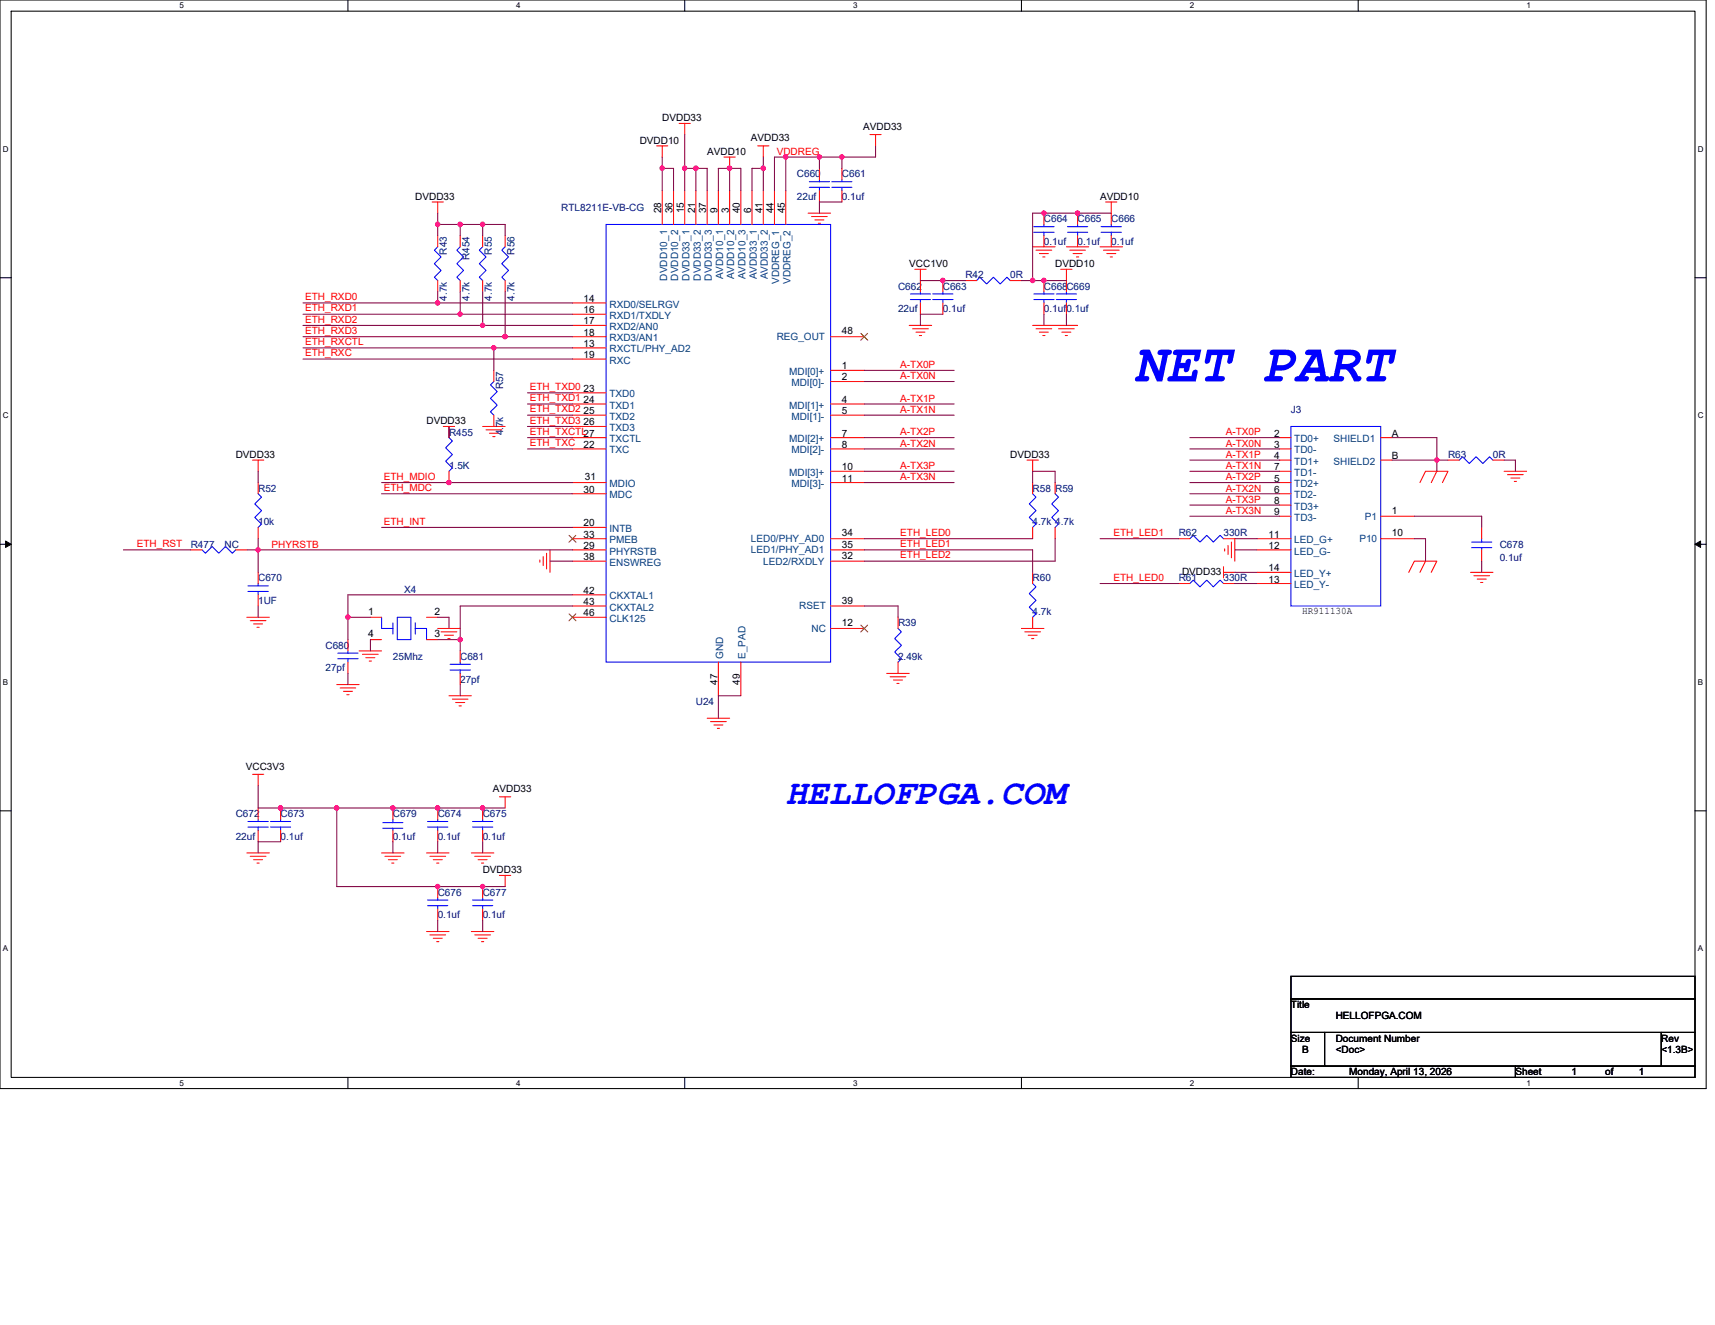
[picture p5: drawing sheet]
<svg xmlns="http://www.w3.org/2000/svg" width="279mm" height="216mm" viewBox="0 0 279 216" stroke-linecap="round" stroke-linejoin="round" font-family="sans-serif">
<path d="M0 0h278v177.4h-278zM1.8 1.8h274.3v173.8h-274.3z" fill="none" stroke="#000" stroke-width=".17"/>
<g fill="#fff">
<path d="M29.3 .2h.7v1.5h-.7z"/>
<path d="M29.3 175.7h.7v1.5h-.7z"/>
</g>
<path d="M56.7 0v1.8M56.7 175.6v1.8" fill="none" stroke="#000" stroke-width=".17"/>
<g fill="#fff">
<path d="M84.1 .2h.7v1.5h-.7z"/>
<path d="M84.1 175.7h.7v1.5h-.7z"/>
</g>
<path d="M111.5 0v1.8M111.5 175.6v1.8" fill="none" stroke="#000" stroke-width=".17"/>
<g fill="#fff">
<path d="M139 .2h.7v1.5h-.7z"/>
<path d="M139 175.7h.7v1.5h-.7z"/>
</g>
<path d="M166.4 0v1.8M166.4 175.6v1.8" fill="none" stroke="#000" stroke-width=".17"/>
<g fill="#fff">
<path d="M193.8 .2h.8v1.5h-.8z"/>
<path d="M193.8 175.7h.8v1.5h-.8z"/>
</g>
<path d="M221.3 0v1.8M221.3 175.6v1.8" fill="none" stroke="#000" stroke-width=".17"/>
<g fill="#fff">
<path d="M248.7 .2h.7v1.5h-.7z"/>
<path d="M248.7 175.7h.7v1.5h-.7z"/>
<path d="M.5 23.5h.9v1.5h-.9z"/>
<path d="M276.6 23.5h1v1.5h-1z"/>
<path d="M.5 67h.9v1.4h-.9z"/>
<path d="M276.6 67h1v1.4h-1z"/>
</g>
<path d="M0 45.3h1.8M276.1 45.3h1.9" fill="none" stroke="#000" stroke-width=".17"/>
<g fill="#fff">
<path d="M.5 110.4h.8v1.5h-.8z"/>
<path d="M276.6 110.4h.9v1.5h-.9z"/>
</g>
<path d="M0 88.7h1.8M276.1 88.7h1.9" fill="none" stroke="#000" stroke-width=".17"/>
<path d="M.9 88.2l.9 .5-.9 .5zM276.1 88.7l1-.5v1z" fill="#000" stroke="#000" stroke-width=".16"/>
<g fill="#fff">
<path d="M.5 153.8h.8v1.5h-.8z"/>
<path d="M276.6 153.8h.9v1.5h-.9z"/>
</g>
<path d="M0 132.1h1.8M276.1 132.1h1.9M210.3 159.1h65.8v3.7h-65.8zM210.3 162.8h65.8v5.4h-65.8zM210.3 168.2h5.5v5.5h-5.5zM210.3 173.7h36.6v1.9h-36.6zM215.8 168.2h54.9v5.5h-54.9zM246.9 173.7h29.2v1.9h-29.2zM270.7 168.2h5.4v5.5h-5.4z" fill="none" stroke="#000" stroke-width=".17"/>
<g fill="none" stroke="#f00" stroke-width=".17">
<path d="M70.4 32.9h1.8M71.3 32.9v1.8M71.3 38.4v1.8M75 38.4v1.8M78.6 38.4v1.8M82.3 38.4v1.8M107 23.8h1.8M107.9 23.8v1.8M107.9 31.1v5.5M109.7 31.1v5.5M110.6 20.1h1.9M111.5 20.1v1.8"/>
<path d="M111.5 31.1v5.5M113.4 31.1v5.5M115.2 31.1v5.5M117 31.1v5.5M117.9 25.6h1.9M118.9 25.6v1.8M118.9 31.1v5.5M120.7 31.1v5.5M122.5 31.1v5.5M123.4 23.8h1.9M124.4 23.8v1.8M124.4 31.1v5.5"/>
<path d="M126.2 31.1v5.5M128 31.1v5.5M131.7 34.7h3.6M132.2 35.3h2.6M132.8 35.8h1.4M133.3 36.4h.4M133.5 27.4v1.9M133.5 31.1v1.8M137.2 27.4v1.9M137.2 31.1v1.8M141.7 21.9h1.9M142.6 21.9v1.9"/>
<path d="M170.1 34.7v1.9M170.1 38.4v1.8M175.6 34.7v1.9M175.6 38.4v1.8M180.1 32.9h1.8M181 32.9v3.7M181 38.4v1.8M71.3 45.7v1.8M75 45.7v1.8M78.6 45.7v1.8M82.3 45.7v1.8M93.3 49.4h5.4"/>
<path d="M93.3 51.2h5.4M93.3 53h5.4M93.3 54.9h5.4M93.3 56.7h5.4M93.3 58.5h5.4M135.3 54.9h5.5M148.1 53h3.7M148.7 53.6h2.5M149 43.9h1.9M149.2 54.1h1.5M149.8 54.7h.3M149.9 49.4v1.8"/>
<path d="M149.9 43.9v3.6M153.6 45.7v1.8M153.6 49.4v1.8M157.3 45.7h1.8M164.6 45.7h1.8M168.2 40.2h3.7M168.2 53h7.4M168.8 40.8h2.5M168.8 53.6h2.5M169.3 41.3h1.5M169.3 54.1h1.5M169.9 41.9h.3"/>
<path d="M169.9 54.7h.3M170.1 45.7v1.8M170.1 49.4v1.8M172.4 53.6h2.6M172.8 43.9h1.8M173 54.1h1.5M173.5 54.7h.4M173.7 43.9v3.6M173.7 49.4v1.8M173.7 40.2h3.7M174.3 40.8h2.5M174.8 41.3h1.5"/>
<path d="M175.4 41.9h.3M179.2 40.2h3.7M179.8 40.8h2.5M180.3 41.3h1.5M180.9 41.9h.3M41.1 75h1.9M42.1 75v1.8M42.1 78.6v1.9M72.2 69.5h1.9M73.2 76.8v1.8M73.2 69.5v1.8zM78.6 69.5h3.7"/>
<path d="M79.2 70h2.5M79.7 70.6h1.5M80.3 71.1h.3M80.5 67.6v1.9M80.5 60.3v1.9M93.3 64h5.4M93.3 65.8h5.4M93.3 67.6h5.4M93.3 69.5h5.4M93.3 71.3h5.4M93.3 73.2h5.4M93.3 78.6h5.4"/>
<path d="M135.3 60.3h5.5M135.3 62.2h5.5M135.3 65.8h5.5M135.3 67.6h5.5M135.3 71.3h5.5M135.3 73.2h5.5M135.3 76.8h5.5M135.3 78.6h5.5M167.3 75h1.9M168.2 75v1.8M168.2 78.6v1.9M171.9 78.6v1.9"/>
<path d="M208.5 71.3h1.8M208.5 73.2h1.8M208.5 75h1.8M208.5 76.8h1.8M208.5 78.6h1.8M224.9 71.3h1.9M224.9 75h1.9M231.3 78.6l.9-1.8h3.7l-.9 1.8M234.1 76.8l-.9 1.8M235.9 75h1.8M243.2 75h1.8M245 76.8h3.7"/>
<path d="M245.6 77.3h2.6M246.1 77.9h1.5M246.7 78.4h.4M31.1 89.6h1.8M38.4 89.6h1.8M42.1 93.3v1.8M42.1 96.9v1.8M42.1 85.9v1.9M87.9 91.2v.4M88.5 90.7v1.5M89 90.1v2.6M89.6 89.6v3.7"/>
<path d="M93.3 80.5h5.4M93.3 85.9h5.4M93.3 87.8h5.4M93.3 89.6h5.4M93.3 91.4h5.4M93.3 96.9h5.4M93.3 98.7h5.4M135.3 87.8h5.5M135.3 89.6h5.5M135.3 91.4h5.5M135.3 98.7h5.5M168.2 85.9v1.9"/>
<path d="M168.2 93.3v1.8M171.9 85.9v1.9M192 95.1h1.8M192 87.8h1.8M199.3 87.8h1.9v3.6M199.3 93.3h1.9M199.3 92.4v1.8M199.3 95.1h1.9M199.5 89.4v.4M200.1 88.9v1.4M200.6 88.3v2.6M204.8 87.8h5.5"/>
<path d="M204.8 89.6h5.5M204.8 95.1h5.5M204.8 93.3h5.5M208.5 80.5h1.8M208.5 82.3h1.8M208.5 84.1h1.8M224.9 84.1h5.5M224.9 87.8h5.5M229.5 93.3l.9-1.9h3.7l-.9 1.9M232.2 91.4l-.9 1.9M239.6 93.3h3.6M240.1 93.8h2.6"/>
<path d="M240.7 94.4h1.4M241.2 94.9h.4M241.4 89.6v1.8M241.4 85.9v1.9M40.2 100.6h3.7M40.8 101.1h2.5M41.3 101.7h1.5M41.9 102.2h.3M54.9 111.5h3.6M55.4 112.1h2.6M55.9 112.6h1.5M56.5 113.2h.4"/>
<path d="M56.7 104.2v1.9M56.7 107.9v1.8M58.5 106.1h3.7M59.1 106.6h2.5M59.6 107.2h1.5M60.2 107.7h.3M60.3 100.6h1.9M60.3 104.2h1.9M69.5 100.6h1.8M69.5 104.2h1.8M71.3 102.4h3.7M71.9 103h2.5"/>
<path d="M72.4 103.5h1.5M73 104.1h.3M73.2 113.4h3.6M73.7 113.9h2.5M74.2 114.5h1.5M74.8 115h.4M75 106.1v1.8M75 109.7v1.8M93.3 100.6h5.4M115.2 117h3.7M115.8 117.6h2.5M116.3 118.1h1.5"/>
<path d="M116.9 118.7h.3M117 107.9v5.5M120.7 107.9v5.5M135.3 102.4h5.5M144.5 109.7h3.6M145 110.3h2.6M145.6 110.8h1.4M146.1 111.4h.4M146.3 100.6v1.8M146.3 107.9v1.8M166.4 102.4h3.7M167 103h2.5"/>
<path d="M167.5 103.5h1.5M168.1 104.1h.3M168.2 100.6v1.8M40.2 139h3.7M40.8 139.5h2.5M41.1 126.2h1.9M42.1 131.7v1.8M42.1 135.3v1.9M42.1 126.2v1.8M45.7 131.7v1.8M45.7 135.3v1.9M62.2 139h3.6"/>
<path d="M62.7 139.5h2.6M64 135.3v1.9M64 131.7v1.8M69.5 139h3.7M70 139.5h2.6M71.3 131.7v1.8M71.3 135.3v1.9M76.8 139h3.7M77.3 139.5h2.6M78.6 131.7v1.8M78.6 135.3v1.9M81.4 129.8h1.8"/>
<path d="M82.3 129.8v1.9M41.3 140.1h1.5M41.9 140.6h.3M63.3 140.1h1.4M63.8 140.6h.4M69.5 151.8h3.7M70 152.3h2.6M70.6 140.1h1.5M70.6 152.9h1.5M71.1 140.6h.4M71.1 153.4h.4M71.3 144.5v1.8"/>
<path d="M71.3 148.1v1.8M76.8 151.8h3.7M77.3 152.3h2.6M77.9 140.1h1.5M77.9 152.9h1.5M78.4 140.6h.4M78.4 153.4h.4M78.6 144.5v1.8M78.6 148.1v1.8M81.4 142.6h1.8M82.3 142.6v1.9"/>
</g>
<g fill="none" stroke="#00f" stroke-width=".17">
<path d="M98.7 36.6h36.6v71.3h-36.6zM131.8 30.5h3.3M131.8 29.6h3.3M133.5 29.3v.3M133.5 30.5v.6M135.5 30.5h3.3M135.5 29.6h3.3M137.2 29.3v.3M137.2 30.5v.6M168.4 37.8h3.3M168.4 36.9h3.3M170.1 36.6v.3"/>
<path d="M170.1 37.8v.6M173.9 37.8h3.3M173.9 36.9h3.3M175.6 36.6v.3M175.6 37.8v.6M179.4 37.8h3.3M179.4 36.9h3.3M181 36.6v.3M181 37.8v.6M71.3 40.2l-.5 .6 1.1 1.1-1.1 1.1 1.1 1.1-1.1 1.1 .5 .5M75 40.2l-.6 .6 1.1 1.1-1.1 1.1 1.1 1.1-1.1 1.1 .6 .5M78.6 40.2l-.5 .6 1.1 1.1-1.1 1.1 1.1 1.1-1.1 1.1 .5 .5"/>
<path d="M82.3 40.2l-.6 .6 1.1 1.1-1.1 1.1 1.1 1.1-1.1 1.1 .6 .5M148.3 48.8h3.3M148.3 47.9h3.3M149.9 47.5v.4M149.9 48.8v.6M152 48.8h3.3M152 47.9h3.3M153.6 47.5v.4M153.6 48.8v.6M159.1 45.7l.5-.5 1.1 1.1 1.1-1.1 1.1 1.1 1.1-1.1 .6 .5M168.4 48.8h3.3M168.4 47.9h3.3"/>
<path d="M170.1 47.5v.4M170.1 48.8v.6M172.1 48.8h3.3M172.1 47.9h3.3M173.7 47.5v.4M173.7 48.8v.6M73.2 71.3l.5 .6-1.1 1.1 1.1 1.1-1.1 1.1 1.1 1-.5 .6M80.5 62.2l-.6 .5 1.1 1.1-1.1 1.1 1.1 1.1-1.1 1.1 .6 .5M210.3 69.5h14.6v29.2h-14.6zM237.7 75l.6-.6 1.1 1.1 1.1-1.1 1.1 1.1 1.1-1.1 .5 .6M32.9 89.6l.6 .5 1.1-1.1 1 1.1 1.1-1.1 1.1 1.1 .6-.5M40.4 96.4h3.3"/>
<path d="M40.4 95.5h3.3M42.1 95.1v.4M42.1 96.4v.5M42.1 80.5l.5 .5-1.1 1.1 1.1 1.1-1.1 1.1 1.1 1.1-.5 .5M168.2 80.5l.6 .5-1.1 1.1 1.1 1.1-1.1 1.1 1.1 1.1-.6 .5M168.2 95.1l.6 .5-1.1 1.1 1.1 1.1-1.1 1.1 1.1 1.1-.6 .6M171.9 80.5l.5 .5-1.1 1.1 1.1 1.1-1.1 1.1 1.1 1.1-.5 .5M193.8 95.1l.6-.6 1.1 1.1 1.1-1.1 1.1 1.1 1.1-1.1 .5 .6M193.8 87.8l.6-.6 1.1 1.1 1.1-1.1 1.1 1.1 1.1-1.1 .5 .6M239.8 88.3h3.2M239.8 89.2h3.2M241.4 89.2v.4"/>
<path d="M241.4 87.8v.5M55 107.3h3.3M55 106.4h3.3M56.7 106.1v.3M56.7 107.3v.6M62.2 100.6v1.8h1.8M64 101.5v1.8M64.7 100.6h2.2v3.6h-2.2zM67.6 101.5v1.8M67.6 102.4h1.9v1.8M73.3 109.2h3.3M73.3 108.2h3.3"/>
<path d="M75 107.9v.3M75 109.2v.5M146.3 102.4l.6 .6-1.1 1.1 1.1 1.1-1.1 1 1.1 1.1-.6 .6M40.4 134.8h3.3M40.4 133.9h3.3M42.1 133.5v.4M42.1 134.8v.5M44.1 134.8h3.2M44.1 133.9h3.2M45.7 133.5v.4M45.7 134.8v.5M62.4 134h3.2"/>
<path d="M62.4 135h3.2M64 135v.3M64 133.5v.5M69.7 134.8h3.3M69.7 133.9h3.3M71.3 133.5v.4M71.3 134.8v.5M77 134.8h3.3M77 133.9h3.3M78.6 133.5v.4M78.6 134.8v.5M69.7 147.6h3.3"/>
<path d="M69.7 146.7h3.3M71.3 146.3v.4M71.3 147.6v.5M77 147.6h3.3M77 146.7h3.3M78.6 146.3v.4M78.6 147.6v.5"/>
</g>
<path d="M140.3 54.3l1.1 1.1M141.4 54.3l-1.2 1.1M92.7 87.2l1.1 1.1M93.8 87.2l-1.1 1.1M92.7 100l1.1 1.2M93.8 100l-1.1 1.2M140.3 101.9l1.1 1.1M141.4 101.9l-1.2 1.1" fill="none" stroke="#804000" stroke-width=".16"/>
<g fill="none" stroke="#800040" stroke-width=".17">
<path d="M71.3 36.6v1.8M71.3 36.6h3.7M71.3 34.7v1.9M75 36.6v1.8M75 36.6h3.6M78.6 36.6v1.8M78.6 36.6h3.7v1.8M107.9 25.6v1.8M107.9 27.4v3.7M107.9 27.4h1.8v3.7M111.5 21.9v5.5M111.5 27.4v3.7"/>
<path d="M111.5 27.4h1.9M113.4 27.4v3.7M113.4 27.4h1.8v3.7M118.9 27.4h-1.9v3.7M118.9 27.4v3.7M118.9 27.4h1.8v3.7M124.4 25.6v1.8M124.4 27.4h-1.9v3.7M124.4 27.4v3.7M128 25.6h-1.8v5.5M128 25.6v5.5M128 25.6h5.5"/>
<path d="M133.5 25.6v1.8M133.5 25.6h3.7M137.2 25.6v1.8M137.2 32.9h-3.7v1.8M142.6 23.8v1.8h-5.4M181 34.7h-12.8v11M49.4 56.7h31.1M49.4 54.9h32.9M49.4 58.5h43.9M49.4 53h29.2M49.4 51.2h25.6M49.4 49.4h21.9"/>
<path d="M71.3 49.4h22M71.3 47.5v1.9M75 51.2h18.3M75 47.5v3.7M78.6 53h14.7M78.6 47.5v5.5M80.5 56.7h12.8M80.5 56.7v3.6M82.3 54.9h11M82.3 47.5v7.4M149.9 45.7h7.4M153.6 51.2h-3.7v1.8"/>
<path d="M166.4 45.7h1.8M168.2 45.7h5.5M170.1 51.2v1.8M173.7 51.2v1.8M42.1 76.8v1.8M62.2 78.6h31.1M73.2 69.5v1.8M85.9 64h7.4M85.9 65.8h7.4M85.9 67.6h7.4M85.9 69.5h7.4M85.9 71.3h7.4"/>
<path d="M85.9 73.2h7.4M140.8 78.6h14.6M140.8 60.3h14.6M140.8 62.2h14.6M140.8 65.8h14.6M140.8 67.6h14.6M140.8 71.3h14.6M140.8 73.2h14.6M140.8 76.8h14.6M168.2 78.6v-1.8h3.7v1.8M193.8 71.3h14.7M193.8 73.2h14.7"/>
<path d="M193.8 75h14.7M193.8 76.8h14.7M193.8 78.6h14.7M226.8 71.3h7.3v3.7M226.8 75h7.3M234.1 75h1.8M234.1 75v1.8M245 75h1.9v1.8M20.1 89.6h11M40.2 89.6h1.9M42.1 89.6h51.2M42.1 98.7v1.9"/>
<path d="M42.1 87.8v1.8M42.1 89.6v3.7M62.2 80.5h31.1M62.2 85.9h31.1M89.6 91.4h3.7M93.3 96.9h-36.6v3.7M93.3 98.7h-18.3v5.5M140.8 98.7h5.5v1.9M140.8 87.8h27.4M140.8 89.6h27.4v3.7M171.9 87.8v3.6h-31.1M179.2 87.8h12.8"/>
<path d="M179.2 95.1h12.8M193.8 80.5h14.7M193.8 82.3h14.7M193.8 84.1h14.7M201.2 87.8h3.6M201.2 89.6h3.6M201.2 93.3h3.6M201.2 95.1h3.6M230.4 84.1h11v1.8M230.4 87.8h1.8v3.6M241.4 91.4v1.9M56.7 109.7v1.8"/>
<path d="M56.7 100.6v3.6M56.7 100.6h3.6M60.3 104.2v1.9M71.3 104.2h3.7M71.3 100.6h1.9v1.8M75 104.2v1.9M75 111.5v1.9M120.7 113.4h-3.7v3.6M42.1 128v3.7h12.8M45.7 137.2h-3.6v1.8M54.9 131.7h27.4M54.9 131.7v12.8h27.4"/>
<path d="M64 137.2v1.8M71.3 137.2v1.8M78.6 137.2v1.8M71.3 149.9v1.9M78.6 149.9v1.9"/>
</g>
<g fill="#f0f" stroke="#f0f" stroke-width=".17">
<circle cx="111.5" cy="27.4" r=".36"/>
<circle cx="107.9" cy="27.4" r=".36"/>
<circle cx="128" cy="25.6" r=".36"/>
<circle cx="133.5" cy="25.6" r=".35"/>
<circle cx="137.1" cy="25.6" r=".36"/>
<circle cx="113.4" cy="27.4" r=".36"/>
<circle cx="118.8" cy="27.4" r=".36"/>
<circle cx="124.3" cy="27.4" r=".36"/>
<circle cx="168.2" cy="45.7" r=".36"/>
<circle cx="175.5" cy="34.7" r=".35"/>
<circle cx="170.1" cy="34.7" r=".35"/>
<circle cx="71.3" cy="36.6" r=".36"/>
<circle cx="78.6" cy="36.6" r=".36"/>
<circle cx="75" cy="36.6" r=".36"/>
<circle cx="153.6" cy="45.7" r=".36"/>
<circle cx="170.1" cy="45.7" r=".36"/>
<circle cx="71.3" cy="49.4" r=".36"/>
<circle cx="75" cy="51.2" r=".35"/>
<circle cx="78.6" cy="53" r=".35"/>
<circle cx="82.3" cy="54.8" r=".36"/>
<circle cx="80.4" cy="56.7" r=".35"/>
<circle cx="234.1" cy="75" r=".35"/>
<circle cx="73.1" cy="78.6" r=".36"/>
<circle cx="42" cy="89.6" r=".35"/>
<circle cx="75" cy="104.2" r=".36"/>
<circle cx="56.7" cy="100.6" r=".36"/>
<circle cx="45.7" cy="131.7" r=".36"/>
<circle cx="54.8" cy="131.7" r=".36"/>
<circle cx="71.3" cy="131.7" r=".36"/>
<circle cx="64" cy="131.7" r=".36"/>
<circle cx="78.6" cy="131.7" r=".36"/>
<circle cx="71.3" cy="144.4" r=".35"/>
<circle cx="78.6" cy="144.4" r=".35"/>
</g>
<text font-size="8.8" fill="#00f" x="184.7" y="62.2">NET PART</text>
<text font-size="5.8" fill="#00f" x="128" y="131">HELLOFPGA.COM</text>
<g font-size="1.7">
<text x="60" y="100.2">1</text>
<text x="70.8" y="100.2">2</text>
<text x="60" y="103.8">4</text>
<text x="70.8" y="103.8">3</text>
</g>
<g font-size="1.6">
<text x="104.2" y="23.4">DVDD10</text>
<text x="107.9" y="19.8">DVDD33</text>
<text x="122.3" y="23.1">AVDD33</text>
<text x="140.6" y="21.2">AVDD33</text>
<text x="115.2" y="25.3">AVDD10</text>
<text x="67.6" y="32.6">DVDD33</text>
<text x="107.7" y="34.7" transform="rotate(-90 107.7 34.7)">28</text>
<text x="109.6" y="34.7" transform="rotate(-90 109.6 34.7)">36</text>
<text x="111.4" y="34.7" transform="rotate(-90 111.4 34.7)">15</text>
<text x="113.2" y="34.7" transform="rotate(-90 113.2 34.7)">21</text>
<text x="115.1" y="34.7" transform="rotate(-90 115.1 34.7)">37</text>
<text x="116.9" y="34.7" transform="rotate(-90 116.9 34.7)">9</text>
<text x="118.7" y="34.7" transform="rotate(-90 118.7 34.7)">3</text>
<text x="120.5" y="34.7" transform="rotate(-90 120.5 34.7)">40</text>
<text x="122.4" y="34.7" transform="rotate(-90 122.4 34.7)">6</text>
<text x="124.2" y="34.7" transform="rotate(-90 124.2 34.7)">41</text>
<text x="126" y="34.7" transform="rotate(-90 126 34.7)">44</text>
<text x="127.9" y="34.7" transform="rotate(-90 127.9 34.7)">45</text>
<text x="179.2" y="32.6">AVDD10</text>
<text x="148.1" y="43.5">VCC1V0</text>
<text x="171.9" y="43.5">DVDD10</text>
<text x="95.1" y="49.2">14</text>
<text x="95.1" y="51">16</text>
<text x="95.1" y="52.9">17</text>
<text x="95.1" y="54.7">18</text>
<text x="95.1" y="56.5">13</text>
<text x="95.1" y="58.4">19</text>
<text x="137.2" y="54.5">48</text>
<text x="95.1" y="63.8">23</text>
<text x="95.1" y="65.7">24</text>
<text x="137.2" y="62">2</text>
<text x="137.2" y="60.2">1</text>
<text x="137.2" y="65.7">4</text>
<text x="69.5" y="69.1">DVDD33</text>
<text x="95.1" y="67.5">25</text>
<text x="95.1" y="69.3">26</text>
<text x="137.2" y="67.5">5</text>
<text x="137.2" y="71.1">7</text>
<text x="207.6" y="71.1">2</text>
<text x="226.8" y="71.1">A</text>
<text x="38.4" y="74.6">DVDD33</text>
<text x="95.1" y="73">22</text>
<text x="137.2" y="73">8</text>
<text x="137.2" y="76.6">10</text>
<text x="164.6" y="74.6">DVDD33</text>
<text x="207.6" y="73">3</text>
<text x="207.6" y="74.8">4</text>
<text x="207.6" y="76.6">7</text>
<text x="226.8" y="74.8">B</text>
<text x="95.1" y="80.3">30</text>
<text x="95.3" y="78.3">31</text>
<text x="137.2" y="78.5">11</text>
<text x="207.6" y="80.3">6</text>
<text x="207.6" y="82.1">8</text>
<text x="207.6" y="83.9">9</text>
<text x="207.6" y="78.5">5</text>
<text x="226.8" y="83.8">1</text>
<text x="95.1" y="85.8">20</text>
<text x="95.1" y="87.6">33</text>
<text x="95.1" y="89.4">29</text>
<text x="137.2" y="87.4">34</text>
<text x="137.2" y="89.3">35</text>
<text x="206.7" y="87.6">11</text>
<text x="206.7" y="89.4">12</text>
<text x="226.8" y="87.4">10</text>
<text x="95.1" y="91.3">38</text>
<text x="137.2" y="91.1">32</text>
<text x="192.6" y="93.6">DVDD33</text>
<text x="206.7" y="94.9">13</text>
<text x="206.7" y="93.1">14</text>
<text x="95.1" y="96.8">42</text>
<text x="95.1" y="98.6">43</text>
<text x="95.1" y="100.4">46</text>
<text x="137.2" y="98.4">39</text>
<text x="212.1" y="100">HR911130A</text>
<text x="137.2" y="102.1">12</text>
<text x="116.9" y="111.5" transform="rotate(-90 116.9 111.5)">47</text>
<text x="120.5" y="111.5" transform="rotate(-90 120.5 111.5)">49</text>
<text x="40" y="125.5">VCC3V3</text>
<text x="80.3" y="129.1">AVDD33</text>
<text x="78.6" y="142.3">DVDD33</text>
<text x="210.3" y="164.2">Title</text>
<text x="217.6" y="166.1">HELLOFPGA.COM</text>
<text x="210.3" y="169.7">Size</text>
<text x="212.1" y="171.6">B</text>
<text x="217.6" y="169.7">Document Number</text>
<text x="217.6" y="171.6">&lt;Doc&gt;</text>
<text x="270.7" y="169.7">Rev</text>
<text x="270.7" y="171.6">&lt;1.3B&gt;</text>
<text x="210.3" y="175.2">Date:</text>
<text x="219.8" y="175.2">Monday, April 13, 2026</text>
<text x="246.9" y="175.2">Sheet</text>
<text x="256" y="175.2">1</text>
<text x="261.5" y="175.2">of</text>
<text x="267" y="175.2">1</text>
</g>
<g font-size="1.6" fill="#f00">
<text x="126.5" y="25.2">VDDREG</text>
<text x="49.7" y="48.9">ETH_RXD0</text>
<text x="49.7" y="50.7">ETH_RXD1</text>
<text x="49.7" y="52.6">ETH_RXD2</text>
<text x="49.7" y="54.4">ETH_RXD3</text>
<text x="49.7" y="56.2">ETH_RXCTL</text>
<text x="49.7" y="58">ETH_RXC</text>
<text x="146.7" y="60">A-TX0P</text>
<text x="86.3" y="63.5">ETH_TXD0</text>
<text x="86.3" y="65.4">ETH_TXD1</text>
<text x="146.7" y="61.8">A-TX0N</text>
<text x="146.7" y="65.5">A-TX1P</text>
<text x="86.3" y="67.2">ETH_TXD2</text>
<text x="86.3" y="69">ETH_TXD3</text>
<text x="86.3" y="70.8">ETH_TXCTL27</text>
<text x="146.7" y="67.3">A-TX1N</text>
<text x="146.7" y="71">A-TX2P</text>
<text x="199.7" y="71">A-TX0P</text>
<text x="86.3" y="72.7">ETH_TXC</text>
<text x="146.7" y="72.8">A-TX2N</text>
<text x="146.7" y="76.4">A-TX3P</text>
<text x="199.7" y="72.8">A-TX0N</text>
<text x="199.7" y="74.6">A-TX1P</text>
<text x="199.7" y="76.4">A-TX1N</text>
<text x="62.5" y="78.2">ETH_MDIO</text>
<text x="62.5" y="80">ETH_MDC</text>
<text x="146.7" y="78.3">A-TX3N</text>
<text x="199.7" y="78.3">A-TX2P</text>
<text x="199.7" y="80.1">A-TX2N</text>
<text x="199.7" y="81.9">A-TX3P</text>
<text x="199.7" y="83.8">A-TX3N</text>
<text x="22.3" y="89.1">ETH_RST</text>
<text x="44.2" y="89.2">PHYRSTB</text>
<text x="62.5" y="85.5">ETH_INT</text>
<text x="146.7" y="87.3">ETH_LED0</text>
<text x="146.7" y="89.1">ETH_LED1</text>
<text x="181.4" y="87.3">ETH_LED1</text>
<text x="146.7" y="91">ETH_LED2</text>
<text x="181.4" y="94.6">ETH_LED0</text>
</g>
<g font-size="1.6" fill="#000080">
<text x="129.8" y="28.9">C660</text>
<text x="137.2" y="28.9">C661</text>
<text x="91.4" y="34.4">RTL8211E-VB-CG</text>
<text x="129.8" y="32.6">22uf</text>
<text x="137.2" y="32.6">0.1uf</text>
<text x="72.8" y="41.5" transform="rotate(-90 72.8 41.5)">R43</text>
<text x="80.1" y="41.5" transform="rotate(-90 80.1 41.5)">R55</text>
<text x="83.8" y="41.5" transform="rotate(-90 83.8 41.5)">R56</text>
<text x="170.1" y="36.2">C664</text>
<text x="170.1" y="39.9">0.1uf</text>
<text x="175.6" y="36.2">C665</text>
<text x="175.6" y="39.9">0.1uf</text>
<text x="181" y="36.2">C666</text>
<text x="181" y="39.9">0.1uf</text>
<text x="76.5" y="42.4" transform="rotate(-90 76.5 42.4)">R454</text>
<text x="146.3" y="47.2">C662</text>
<text x="153.6" y="47.2">C663</text>
<text x="157.3" y="45.4">R42</text>
<text x="164.6" y="45.4">0R</text>
<text x="170.1" y="47.2">C668C669</text>
<text x="72.8" y="49" transform="rotate(-90 72.8 49)">4.7k</text>
<text x="76.5" y="49" transform="rotate(-90 76.5 49)">4.7k</text>
<text x="80.1" y="49" transform="rotate(-90 80.1 49)">4.7k</text>
<text x="83.8" y="49" transform="rotate(-90 83.8 49)">4.7k</text>
<text x="146.3" y="50.8">22uf</text>
<text x="153.6" y="50.8">0.1uf</text>
<text x="170.1" y="50.8">0.1uf0.1uf</text>
<text x="82" y="63.5" transform="rotate(-90 82 63.5)">R57</text>
<text x="73.2" y="71">R455</text>
<text x="82" y="71" transform="rotate(-90 82 71)">4.7k</text>
<text x="210.3" y="67.3">J3</text>
<text x="73.2" y="76.5">1.5K</text>
<text x="235.9" y="74.6">R63</text>
<text x="243.2" y="74.6">0R</text>
<text x="42.1" y="80.1">R52</text>
<text x="168.2" y="80.1">R58 R59</text>
<text x="31.1" y="89.3">R477</text>
<text x="36.6" y="89.3">NC</text>
<text x="42.1" y="85.6">10k</text>
<text x="168.2" y="85.6">4.7k 4.7k</text>
<text x="192" y="87.4">R62</text>
<text x="199.3" y="87.4">330R</text>
<text x="244.3" y="89.3">C678</text>
<text x="42.1" y="94.7">C670</text>
<text x="168.2" y="94.7">R60</text>
<text x="192" y="94.7">R61</text>
<text x="199.3" y="94.7">330R</text>
<text x="244.3" y="91.4">0.1uf</text>
<text x="42.1" y="98.4">1UF</text>
<text x="65.8" y="96.6">X4</text>
<text x="168.2" y="100.2">4.7k</text>
<text x="53" y="105.7">C680</text>
<text x="64" y="107.5">25Mhz</text>
<text x="75" y="107.5">C681</text>
<text x="146.3" y="102.1">R39</text>
<text x="146.3" y="107.5">2.49k</text>
<text x="53" y="109.4">27pf</text>
<text x="75" y="111.2">27pf</text>
<text x="113.4" y="114.9">U24</text>
<text x="38.4" y="133.1">C672</text>
<text x="38.4" y="136.8">22uf</text>
<text x="45.7" y="133.1">C673</text>
<text x="45.7" y="136.8">0.1uf</text>
<text x="64" y="133.1">C679</text>
<text x="64" y="136.8">0.1uf</text>
<text x="71.3" y="133.1">C674</text>
<text x="71.3" y="136.8">0.1uf</text>
<text x="78.6" y="133.1">C675</text>
<text x="78.6" y="136.8">0.1uf</text>
<text x="71.3" y="145.9">C676</text>
<text x="71.3" y="149.6">0.1uf</text>
<text x="78.6" y="145.9">C677</text>
<text x="78.6" y="149.6">0.1uf</text>
</g>
<g font-size="1.6" fill="#004080">
<text x="108.7" y="45.7" transform="rotate(-90 108.7 45.7)">DVDD10_1</text>
<text x="110.5" y="45.7" transform="rotate(-90 110.5 45.7)">DVDD10_2</text>
<text x="112.3" y="45.7" transform="rotate(-90 112.3 45.7)">DVDD33_1</text>
<text x="114.2" y="45.7" transform="rotate(-90 114.2 45.7)">DVDD33_2</text>
<text x="116" y="45.7" transform="rotate(-90 116 45.7)">DVDD33_3</text>
<text x="117.8" y="45.5" transform="rotate(-90 117.8 45.5)">AVDD10_1</text>
<text x="119.6" y="45.5" transform="rotate(-90 119.6 45.5)">AVDD10_2</text>
<text x="121.5" y="45.5" transform="rotate(-90 121.5 45.5)">AVDD10_3</text>
<text x="123.3" y="45.5" transform="rotate(-90 123.3 45.5)">AVDD33_1</text>
<text x="125.1" y="45.5" transform="rotate(-90 125.1 45.5)">AVDD33_2</text>
<text x="127" y="46.3" transform="rotate(-90 127 46.3)">VDDREG_1</text>
<text x="128.8" y="46.3" transform="rotate(-90 128.8 46.3)">VDDREG_2</text>
<text x="99.3" y="50.1">RXD0/SELRGV</text>
<text x="99.3" y="51.9">RXD1/TXDLY</text>
<text x="99.3" y="53.8">RXD2/AN0</text>
<text x="99.3" y="55.6">RXD3/AN1</text>
<text x="99.3" y="57.4">RXCTL/PHY_AD2</text>
<text x="99.3" y="59.3">RXC</text>
<text x="126.5" y="55.4">REG_OUT</text>
<text x="99.3" y="64.7">TXD0</text>
<text x="128.6" y="61.1">MDI[0]+</text>
<text x="128.9" y="62.9">MDI[0]-</text>
<text x="99.3" y="66.6">TXD1</text>
<text x="99.3" y="68.4">TXD2</text>
<text x="99.3" y="70.2">TXD3</text>
<text x="128.6" y="66.6">MDI[1]+</text>
<text x="128.9" y="68.4">MDI[1]-</text>
<text x="99.3" y="72.1">TXCTL</text>
<text x="99.3" y="73.9">TXC</text>
<text x="128.6" y="72.1">MDI[2]+</text>
<text x="128.6" y="77.6">MDI[3]+</text>
<text x="128.9" y="73.9">MDI[2]-</text>
<text x="210.9" y="72.1">TD0+</text>
<text x="210.9" y="73.9">TD0-</text>
<text x="210.9" y="75.7">TD1+</text>
<text x="210.9" y="77.6">TD1-</text>
<text x="217.3" y="72.1">SHIELD1</text>
<text x="217.3" y="75.7">SHIELD2</text>
<text x="99.3" y="79.4">MDIO</text>
<text x="99.3" y="81.2">MDC</text>
<text x="128.9" y="79.4">MDI[3]-</text>
<text x="210.9" y="81.2">TD2-</text>
<text x="210.9" y="83">TD3+</text>
<text x="210.9" y="79.4">TD2+</text>
<text x="99.3" y="86.7">INTB</text>
<text x="99.3" y="88.5">PMEB</text>
<text x="122.3" y="88.3">LED0/PHY_AD0</text>
<text x="210.9" y="84.9">TD3-</text>
<text x="210.9" y="88.5">LED_G+</text>
<text x="221.5" y="88.3">P10</text>
<text x="222.4" y="84.7">P1</text>
<text x="99.3" y="90.4">PHYRSTB</text>
<text x="99.3" y="92.2">ENSWREG</text>
<text x="122.3" y="90.2">LED1/PHY_AD1</text>
<text x="124.4" y="92">LED2/RXDLY</text>
<text x="210.9" y="90.4">LED_G-</text>
<text x="210.9" y="95.8">LED_Y-</text>
<text x="210.9" y="94">LED_Y+</text>
<text x="99.3" y="97.7">CKXTAL1</text>
<text x="99.3" y="99.5">CKXTAL2</text>
<text x="99.3" y="101.3">CLK125</text>
<text x="130.2" y="99.3">RSET</text>
<text x="117.8" y="107.3" transform="rotate(-90 117.8 107.3)">GND</text>
<text x="121.5" y="107.3" transform="rotate(-90 121.5 107.3)">E_PAD</text>
<text x="132.2" y="103">NC</text>
</g>
<g font-size="1.3">
<text x="29.3" y="1.4">5</text>
<text x="84.1" y="1.4">4</text>
<text x="139" y="1.4">3</text>
<text x="193.8" y="1.4">2</text>
<text x="248.7" y="1.4">1</text>
<text x=".5" y="24.7">D</text>
<text x="276.6" y="24.7">D</text>
<text x=".5" y="68.2">C</text>
<text x="276.6" y="68.2">C</text>
<text x=".5" y="111.6">B</text>
<text x="276.6" y="111.6">B</text>
<text x=".5" y="155">A</text>
<text x="276.6" y="155">A</text>
<text x="29.3" y="176.9">5</text>
<text x="84.1" y="176.9">4</text>
<text x="139" y="176.9">3</text>
<text x="193.8" y="176.9">2</text>
<text x="248.7" y="176.9">1</text>
</g>
</svg>
